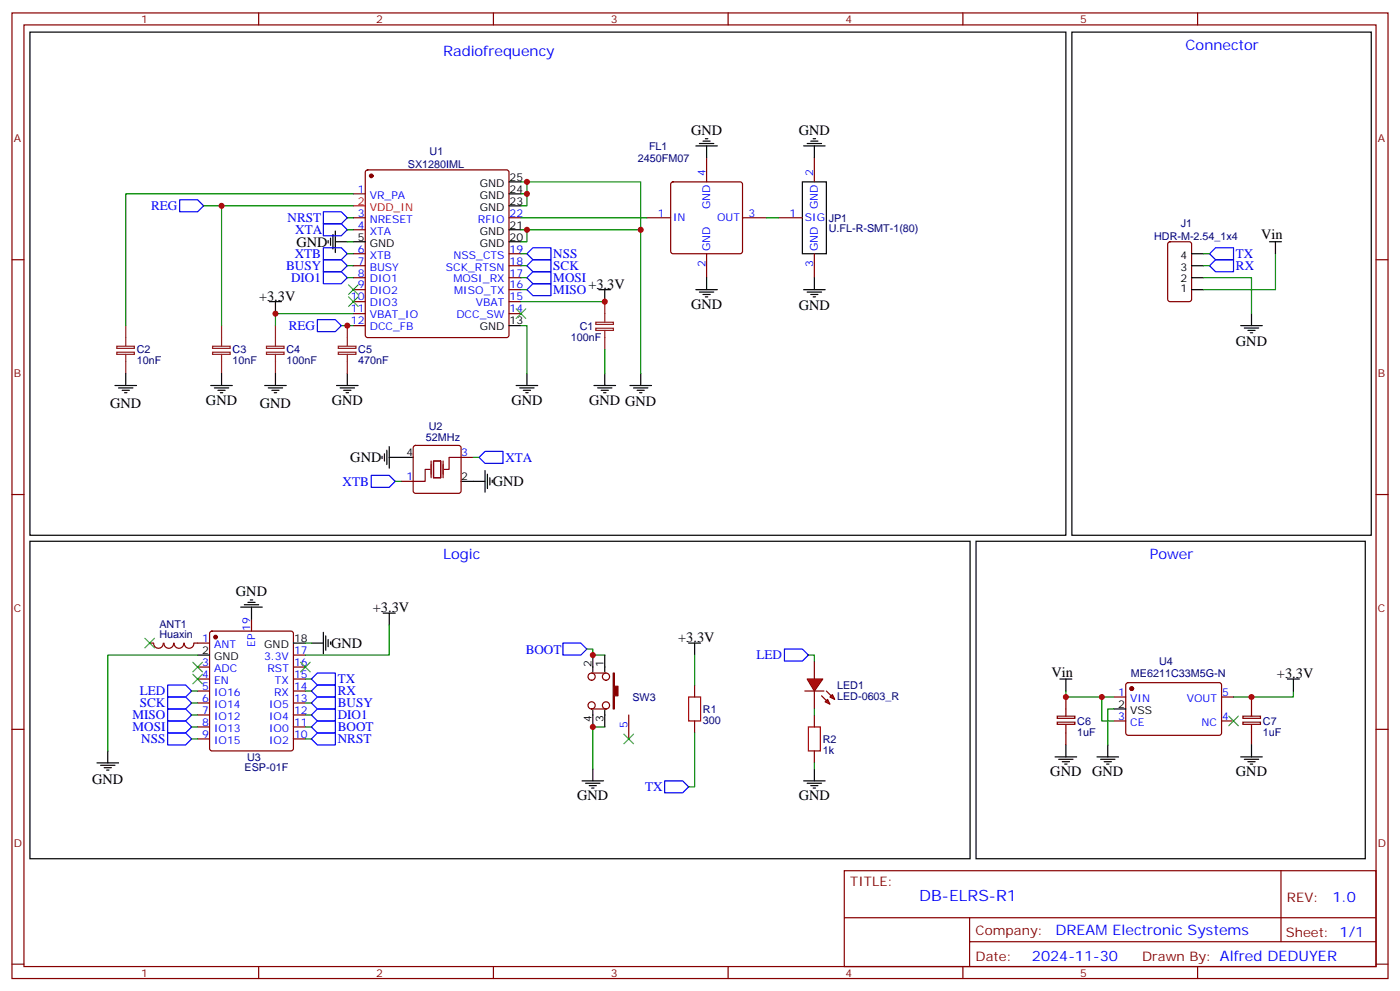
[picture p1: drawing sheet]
<svg xmlns="http://www.w3.org/2000/svg" width="412mm" height="292mm" viewBox="0 0 412 292" stroke-linecap="round" stroke-linejoin="round" font-family="sans-serif">
<g fill="none" stroke="#870000" stroke-width=".35">
<path d="M3.5 3.8h405.4v284.3h-405.4zM7.1 7.3h398.2v277.3h-398.2zM76.2 3.8v3.5M145.3 3.8v3.5M214.5 3.8v3.5M283.6 3.8v3.5M352.8 3.8v3.5M104.1 57.1h3.5M107.8 50.2l.5-.2h40.9l.5 .2 .2 .5v48l-.2 .5-.5 .2h-40.9l-.5-.2-.2-.5v-48zM197.8 53.8l.5-.2h19.7l.5 .2 .2 .5v19.7l-.2 .5-.5 .2h-19.7l-.5-.2-.2-.5v-19.7zM208.1 46.5v7.1M239.9 46.5v7.1"/>
<path d="M3.5 76.5h3.6M104.1 64.1h3.5M104.1 67.7h3.5M104.1 74.7h3.5M104.1 78.2h3.5M149.9 64.1h3.6M149.9 74.7h3.6M149.9 78.2h3.6M190.5 64.1h7.1M208.1 74.7v7.1M218.7 64.1h7.1M229.3 64.1h7.1"/>
<path d="M239.9 74.7v7.1M344.2 71.4l.5-.2h5.6l.7 .4v16.5l-.4 .7h-5.9l-.7-.4v-16.5zM405.3 76.5h3.6M104.1 81.8h3.5M104.1 85.3h3.5M104.1 88.8h3.5M104.1 92.4h3.5M104.1 95.9h3.5M149.9 81.8h3.6M149.9 85.3h3.6M149.9 88.8h3.6M149.9 92.4h3.6"/>
<path d="M3.5 145.6h3.6M405.3 145.6h3.6M58.2 189.4h3.5M58.2 196.4h3.5M58.2 200h3.5M62 186l.4-.2h23.3l.5 .2 .2 .5v33.9l-.2 .5-.5 .2h-23.3l-.5-.2-.2-.5v-33.9zM74.1 182.3v3.5M86.4 196.4h3.6M86.4 200h3.6M86.4 192.9h3.6M3.5 214.8h3.6M58.2 203.5h3.5"/>
<path d="M58.2 207h3.5M58.2 210.5h3.5M58.2 214.1h3.5M58.2 217.6h3.5M86.4 203.5h3.6M86.4 207h3.6M86.4 210.5h3.6M86.4 214.1h3.6M86.4 217.6h3.6M204.6 201.7v3.5M204.6 212.3v3.5M311.4 212.7h5.2v.6h-5.2z"/>
<path d="M311.4 210.9h5.2v.6h-5.2zM314 205.2v5.7M314 213.4v6M328.1 205.2h3.5M328.1 212.3h3.5M331.8 201.2l.5-.2 27.1 .1 .4 .6v14.4l-.7 .4h-27.1l-.4-.7v-14.1zM359.8 205.2h3.6M359.8 212.3h3.6M366.1 212.7h5.2v.6h-5.2zM366.1 210.9h5.2v.6h-5.2zM368.7 205.2v5.7M368.7 213.4v6"/>
<path d="M405.3 214.8h3.6M248.7 256.4h156.6v28.2h-156.6zM377.3 256.4v20.9M248.7 270.2h156.5M285.6 277.3h119.6M285.6 270.2v14.2M3.5 283.9h3.6M76.2 284.6v3.5M145.3 284.6v3.5M214.5 284.6v3.5M283.6 284.6v3.5M352.8 284.6v3.5"/>
<path d="M405.3 283.9h3.6"/>
</g>
<g fill="#870000" stroke="#870000" stroke-width=".35">
<circle cx="109.4" cy="51.8" r=".53"/>
<circle cx="333.4" cy="202.8" r=".53"/>
<circle cx="63.5" cy="187.6" r=".53"/>
</g>
<path d="M104.1 60.6h3.5" fill="none" stroke="#f00" stroke-width=".35"/>
<g fill="none" stroke="#000" stroke-width=".35">
<path d="M149.9 57.1h3.6M149.9 53.6h3.6M205 43h6.3M206 42.3h4.3M207.1 41.6h2.1M207.8 40.9h.7M208.1 43v3.5M236.4 53.6h7v21.1h-7zM236.7 43h6.4M237.8 42.3h4.2M238.8 41.6h2.1M239.5 40.9h.7"/>
<path d="M239.9 43v3.5M96.7 70.8v.7M97.4 70.1v2.1M98.1 69.1v4.2M98.8 71.2h3.5M98.8 68v6.4M104.1 71.2h3.5M149.9 71.2h3.6M149.9 67.7h3.6M149.9 60.6h3.6M351 78.2h3.5M351 74.7h3.5"/>
<path d="M373.9 71.2h3.6M375.7 71.2v3.5M79.4 88.8h3.5M81.1 88.8v3.6M149.9 95.9h3.6M176.4 85.3h3.5M178.2 85.3v3.5M205 85.3h6.3M206 86h4.3M207.1 86.7h2.1M207.8 87.4h.7M208.1 81.8v3.5"/>
<path d="M236.7 85.3h6.4M237.8 86h4.2M238.8 86.7h2.1M239.5 87.4h.7M239.9 81.8v3.5M351 85.3h3.5M351 81.8h3.5M365.5 95.9h6.3M366.5 96.6h4.3M367.6 97.3h2.1M368.3 98h.7M368.7 92.4v3.5"/>
<path d="M33.9 113.5h6.3M34.9 114.2h4.3M36 114.9h2.1M36.7 115.6h.7M37 110v3.5M62.1 113.5h6.3M63.1 114.2h4.3M64.2 114.9h2.1M64.9 115.6h.7M65.3 110v3.5M78 113.5h6.3M79 114.2h4.3"/>
<path d="M80.1 114.9h2.1M80.8 115.6h.7M81.1 110v3.5M99.1 113.5h6.4M100.2 114.2h4.2M101.2 114.9h2.2M102 115.6h.7M102.3 110v3.5M152 113.5h6.4M153.1 114.2h4.2M154.2 114.9h2.1M154.9 115.6h.7"/>
<path d="M155.2 110v3.5M175 113.5h6.3M176 114.2h4.3M177.1 114.9h2.1M177.8 115.6h.7M178.2 110v3.5M185.6 113.5h6.3M186.6 114.2h4.3M187.7 114.9h2.1M188.4 115.6h.7M188.7 110v3.5M58.2 192.9h3.5"/>
<path d="M86.4 189.4h3.6M91.7 189.4h3.5M95.2 186.2v6.3M96 187.3v4.2M96.7 188.3v2.1M97.4 189v.7M112.9 180.6h3.5M114.7 180.6v3.5M202.8 189.4h3.6M204.6 189.4v3.5M312.2 200h3.5M314 200v3.5"/>
<path d="M379.2 200h3.6M381 200v3.5M314 219.4v3.5M326.3 219.4v3.5M328.1 208.8h3.5M368.7 219.4v3.5M28.6 224.6h6.3M29.6 225.4h4.3M30.7 226.1h2.1M31.4 226.8h.7M31.7 221.1v3.5M171.4 229.9h6.4"/>
<path d="M172.5 230.6h4.2M173.6 231.4h2.1M174.3 232.1h.7M174.6 226.4v3.5M310.8 222.9h6.3M311.9 223.6h4.2M312.9 224.3h2.1M313.6 225h.7M323.1 222.9h6.4M324.2 223.6h4.2M325.3 224.3h2.1M326 225h.7"/>
<path d="M365.5 222.9h6.3M366.5 223.6h4.3M367.6 224.3h2.1M368.3 225h.7"/>
</g>
<g fill="none" stroke="#008700" stroke-width=".35">
<path d="M104.1 57.1h-67.1v38.8M153.5 53.6h35.2v56.4M153.5 57.1h1.7M155.2 53.6v7h-1.7M60 60.6h44.1M65.3 60.6v35.3M102.3 78.2h1.8M102.3 64.1h1.8M102.3 71.2h1.8M153.5 67.7h1.7v3.5h-1.7M153.5 78.2h1.7M153.5 74.7h1.7"/>
<path d="M153.5 64.1h37M155.2 67.7h33.5M225.8 64.1h3.5M354.5 78.2h1.8M354.5 74.7h1.8M375.7 74.7v10.6h-21.2M100.5 95.9h3.6M102.3 81.8h1.8M104.1 92.4h-23v3.5M153.5 95.9h1.7v14.1M153.5 81.8h1.7M153.5 85.3h1.7"/>
<path d="M153.5 88.8h24.7M354.5 81.8h14.2v10.6M178.2 102.9v7.1M58.2 192.9h-26.5v28.2M90 189.4h1.7M90 200h1.7M114.7 184.1v8.8h-24.7M172.9 191.1h1.7v1.8h3.6M204.6 192.9v8.8M56.4 203.5h1.8M56.4 207h1.8M56.4 210.5h1.8"/>
<path d="M56.4 214.1h1.8M56.4 217.6h1.8M90 203.5h1.7M90 207h1.7M90 210.5h1.7M90 214.1h1.7M90 217.6h1.7M178.2 214.1h-3.6v12.3M204.6 215.8v15.9h-1.8M314 203.5v1.7h10.6M328.1 208.8h-1.8v10.6M328.1 205.2h-3.5v7.1h3.5"/>
<path d="M381 203.5v1.7h-17.6"/>
</g>
<path d="M102.7 83.9l2.8 2.8M102.7 87.4l2.8 2.8M105.5 83.9l-2.8 2.8M105.5 87.4l-2.8 2.8M152 90.9l2.9 2.9M154.9 90.9l-2.9 2.9M56.8 195l2.8 2.8M56.8 198.5l2.8 2.9M59.6 195l-2.8 2.8M59.6 198.5l-2.8 2.9M361.9 210.9l2.9 2.8M364.8 210.9l-2.9 2.8" fill="none" stroke="#3c3" stroke-width=".35"/>
<g fill="none" stroke="#00f" stroke-width=".35">
<path d="M52.9 58.8h5.3l1.8 1.8-1.8 1.8h-5.3zM95.2 62.4h5.3l1.8 1.7-1.8 1.8h-5.3zM95.2 76.5h5.3l1.8 1.7-1.8 1.8h-5.3zM155.2 78.2l1.8-1.7h5.3v3.5h-5.3zM157 73h5.3v3.5h-5.3l-1.8-1.8zM356.3 74.7l1.8-1.7h5.3v3.5h-5.3zM358.1 76.5h5.3v3.5h-5.3l-1.8-1.8zM93.5 94.1h5.3l1.7 1.8-1.7 1.7h-5.3zM95.2 80h5.3l1.8 1.8-1.8 1.7h-5.3zM155.2 81.8l1.8-1.8h5.3v3.5h-5.3zM155.2 85.3l1.8-1.8h5.3v3.6h-5.3zM93.5 198.2h5.3v3.5h-5.3l-1.8-1.7z"/>
<path d="M165.8 189.4h5.3l1.8 1.7-1.8 1.8h-5.3zM231.1 191.1h5.3l1.7 1.8-1.7 1.8h-5.3zM49.4 201.7h5.3l1.7 1.8-1.7 1.7h-5.3zM49.4 205.2h5.3l1.7 1.8-1.7 1.8h-5.3zM49.4 208.8h5.3l1.7 1.7-1.7 1.8h-5.3zM49.4 212.3h5.3l1.7 1.8-1.7 1.7h-5.3zM49.4 215.8h5.3l1.7 1.8-1.7 1.8h-5.3zM91.7 207l1.8-1.8h5.3v3.6h-5.3zM91.7 210.5l1.8-1.7h5.3v3.5h-5.3zM91.7 217.6l1.8-1.8h5.3v3.6h-5.3zM91.7 214.1l1.8-1.8h5.3v3.5h-5.3zM93.5 201.7h5.3v3.5h-5.3l-1.8-1.7z"/>
<path d="M195.8 229.9h5.3l1.7 1.8-1.7 1.8h-5.3z"/>
</g>
<g fill="none" stroke="#8c2424" stroke-width=".35">
<path d="M37 95.9v6M65.3 95.9v6M81.1 95.9v6M175.5 94.9h5.2v.6h-5.2zM175.5 96.7h5.2v.6h-5.2zM178.2 88.8v6M178.2 97.3v5.6M34.4 102h5.2v.6h-5.2zM34.4 103.7h5.2v.7h-5.2zM37 104.4v5.6M62.6 102h5.2v.6h-5.2zM62.6 103.7h5.2v.7h-5.2z"/>
<path d="M65.3 104.4v5.6M78.5 102h5.2v.6h-5.2zM78.5 103.7h5.2v.7h-5.2zM81.1 104.4v5.6"/>
</g>
<path d="M202.8 205.2h3.6v7.1h-3.6z" fill="none" stroke="#a10000" stroke-width=".35"/>
<g fill="#f00" stroke="#870000" stroke-width=".35">
<path d="M237.8 200h4.6l-2.5 3.5z"/>
<path d="M237.1 203.5h5.6z"/>
</g>
<g fill="#870000" stroke="#870000" stroke-width=".35">
<path d="M243.4 203.5l1.4 1.4z"/>
<path d="M242 204.9l1.4 1.4z"/>
</g>
<g fill="#f00" stroke="#870000" stroke-width=".35">
<path d="M244.5 205.2l.7-.7 .7 1.5z"/>
<path d="M243.1 206.7l.7-.7 .7 1.4z"/>
</g>
<g fill="none" stroke="#870000" stroke-width=".35">
<path d="M121.9 131.4l.5-.2h12.7l.5 .2 .2 .5v12.7l-.2 .5-.5 .2h-12.7l-.5-.3-.2-.4v-12.7zM135.8 134.7h3.5M118.2 141.7h3.5M44.1 189.4h1.1M45.3 189.4a1.41 1.41 0 0 0 1.4 1.5 1.41 1.41 0 0 0 1.4-1.5M48.3 189.4a1.41 1.41 0 0 0 1.4 1.5 1.41 1.41 0 0 0 1.4-1.5M51.3 189.4a1.41 1.41 0 0 0 1.4 1.5 1.41 1.41 0 0 0 1.4-1.5M54.3 189.4a1.41 1.41 0 0 0 1.4 1.5 1.41 1.41 0 0 0 1.4-1.5M57.1 189.4h1.1M174.3 198.2h4.2M239.9 194.7v5.3M174.3 208.8h4.2"/>
<path d="M185.2 210.5v7.1M239.9 203.5v5.3M239.9 210.5v3.6M239.9 221.1v3.5"/>
<circle cx="174.3" cy="199.2" r="1.06"/>
<circle cx="178.5" cy="199.2" r="1.06"/>
<circle cx="174.3" cy="207.7" r="1.06"/>
<circle cx="178.5" cy="207.7" r="1.06"/>
</g>
<path d="M102.3 67.7h1.8M102.3 74.7h1.8M139.3 134.7h1.8M116.4 141.7h1.8M238.1 192.9h1.8v1.8M239.9 208.8v1.7M239.9 224.6v1.8" fill="none" stroke="#008700" stroke-width=".35"/>
<path d="M238.1 214.1h3.6v7h-3.6z" fill="none" stroke="#a10000" stroke-width=".35"/>
<g fill="none" stroke="#000" stroke-width=".35">
<path d="M8.8 9.5h305.2v148.1h-305.2zM315.7 9.5h88.2v148.1h-88.2zM112.5 134.3v.7M113.2 133.6v2.1M113.9 132.6v4.2M114.7 134.7h7M114.7 131.5v6.4M142.9 138.6v6.3M143.6 139.6v4.3M8.8 159.4h277v93.5h-277zM135.8 141.7h7.1M144.3 140.7v2.1"/>
<path d="M145 141.4v.7M287.5 159.4h114.7v93.5h-114.7zM70.9 178.8h6.4M72 178.1h4.2M73 177.4h2.1M73.7 176.7h.7M74.1 178.8v3.5M174.6 192.9v4.9M178.2 192.9v4.9M174.6 209.1v5M178.2 209.1v5M236.7 229.9h6.4"/>
<path d="M237.8 230.6h4.2M238.8 231.4h2.1M239.5 232.1h.7M239.9 226.4v3.5"/>
</g>
<path d="M126.6 138.2h-1.4v3.5h-3.5M127 135.7v5M127.7 135.7h2.1v5h-2.1zM130.5 135.7v5M135.8 134.7h-3.5v3.5h-1.4" fill="none" stroke="#870012" stroke-width=".35"/>
<path d="M95.2 65.9h5.3l1.8 1.8-1.8 1.7h-5.3zM95.2 73h5.3l1.8 1.7-1.8 1.8h-5.3zM109.4 140h5.3l1.7 1.7-1.7 1.8h-5.3zM141.1 134.7l1.8-1.8h5.3v3.6h-5.3z" fill="none" stroke="#00f" stroke-width=".35"/>
<path d="M42.7 188l2.8 2.8M45.5 188l-2.8 2.8M88.5 195l2.9 2.8M91.4 195l-2.9 2.8M183.8 216.2l2.8 2.8M186.6 216.2l-2.8 2.8" fill="none" stroke="#3c3" stroke-width=".35"/>
<path d="M102.3 95.9v6M99.7 102h5.1v.6h-5.1zM99.7 103.7h5.1v.7h-5.1zM102.3 104.4v5.6" fill="none" stroke="#8c2424" stroke-width=".35"/>
<path d="M180.6 198.2h.4v3.9h1v2.8h-1v3.9h-.4z" fill="#870000" stroke="#870000" stroke-width=".35"/>
<g fill="#c00">
<circle cx="314" cy="205.2" r=".88"/>
<circle cx="324.6" cy="205.2" r=".88"/>
<circle cx="368.7" cy="205.2" r=".88"/>
<circle cx="155.2" cy="57.1" r=".88"/>
<circle cx="81.1" cy="92.4" r=".88"/>
<circle cx="65.3" cy="60.6" r=".88"/>
<circle cx="178.2" cy="88.8" r=".88"/>
<circle cx="155.2" cy="67.7" r=".88"/>
<circle cx="155.2" cy="53.6" r=".88"/>
<circle cx="188.7" cy="67.7" r=".88"/>
<circle cx="102.3" cy="95.9" r=".88"/>
<circle cx="174.6" cy="192.9" r=".88"/>
<circle cx="174.6" cy="214.1" r=".88"/>
</g>
<text font-size="4.6" fill="#00f" x="270.8" y="265.4">DB-ELRS-R1</text>
<g font-size="4.2" fill="#00f">
<text x="130.5" y="16.5">Radiofrequency</text>
<text x="349.2" y="14.7">Connector</text>
<text x="130.5" y="164.7">Logic</text>
<text x="338.7" y="164.7">Power</text>
<text x="392.5" y="265.7">1.0</text>
<text x="310.9" y="275.2">DREAM Electronic Systems</text>
<text x="304" y="283">2024-11-30</text>
</g>
<g font-size="4.2">
<text x="203.6" y="39.7">GND</text>
<text x="235.3" y="39.7">GND</text>
<text x="371.5" y="70.5">Vin</text>
<text x="87.3" y="72.6">GND</text>
<text x="76.3" y="88.5">+3.3V</text>
<text x="173.3" y="85">+3.3V</text>
<text x="203.6" y="90.9">GND</text>
<text x="235.3" y="91.4">GND</text>
<text x="364.1" y="102">GND</text>
<text x="60.7" y="119.2">GND</text>
<text x="97.7" y="119.2">GND</text>
<text x="150.6" y="119.2">GND</text>
<text x="173.6" y="119.2">GND GND</text>
<text x="32.5" y="120.3">GND</text>
<text x="76.6" y="120.3">GND</text>
<text x="103.2" y="136.1">GND</text>
<text x="145.2" y="143.2">GND</text>
<text x="69.5" y="175.6">GND</text>
<text x="109.8" y="180.2">+3.3V</text>
<text x="97.5" y="190.8">GND</text>
<text x="199.8" y="189">+3.3V</text>
<text x="309.7" y="199.2">Vin</text>
<text x="376.2" y="199.6">+3.3V</text>
<text x="27.2" y="230.7">GND</text>
<text x="309.4" y="228.5">GND</text>
<text x="321.7" y="228.5">GND</text>
<text x="364.1" y="228.5">GND</text>
<text x="170" y="235.6">GND</text>
<text x="235.3" y="235.6">GND</text>
</g>
<g font-size="3.9" fill="#00f">
<text x="44.5" y="61.9">REG</text>
<text x="84.7" y="65.4">NRST</text>
<text x="87" y="68.9">XTA</text>
<text x="86.8" y="76">XTB</text>
<text x="163" y="76">NSS</text>
<text x="364.1" y="76">TX</text>
<text x="84.3" y="79.5">BUSY</text>
<text x="85.7" y="83">DIO1</text>
<text x="163" y="79.5">SCK</text>
<text x="163" y="83">MOSI</text>
<text x="364.1" y="79.6">RX</text>
<text x="163" y="86.6">MISO</text>
<text x="85.1" y="97.1">REG</text>
<text x="148.9" y="136.1">XTA</text>
<text x="100.9" y="143">XTB</text>
<text x="154.9" y="192.5">BOOT</text>
<text x="222.8" y="194.1">LED</text>
<text x="99.5" y="201.3">TX</text>
<text x="41.2" y="204.7">LED</text>
<text x="41.2" y="208.2">SCK</text>
<text x="99.5" y="204.8">RX</text>
<text x="99.5" y="208.3">BUSY</text>
<text x="39" y="211.8">MISO</text>
<text x="39" y="215.3">MOSI</text>
<text x="99.5" y="211.8">DIO1</text>
<text x="99.5" y="215.3">BOOT</text>
<text x="41.6" y="218.8">NSS</text>
<text x="99.5" y="218.9">NRST</text>
<text x="190.1" y="232.9">TX</text>
</g>
<g font-size="3.9" fill="#800">
<text x="250.5" y="261">TITLE:</text>
<text x="379.1" y="265.7">REV:</text>
<text x="287.4" y="275.2">Company:</text>
<text x="378.7" y="275.8">Sheet: 1/1</text>
<text x="287.4" y="282.9">Date:</text>
<text x="336.4" y="282.9">Drawn By: Alfred DEDUYER</text>
</g>
<g font-size="3.2" fill="#800">
<text x="41.6" y="6.8">1</text>
<text x="110.8" y="6.8">2</text>
<text x="179.9" y="6.8">3</text>
<text x="249.1" y="6.8">4</text>
<text x="318.2" y="6.8">5</text>
<text x="4.1" y="41.9">A</text>
<text x="405.9" y="41.9">A</text>
<text x="4.1" y="111.1">B</text>
<text x="405.9" y="111.1">B</text>
<text x="4.1" y="180.2">C</text>
<text x="405.9" y="180.2">C</text>
<text x="4.1" y="249.3">D</text>
<text x="405.9" y="249.3">D</text>
<text x="41.6" y="287.6">1</text>
<text x="110.8" y="287.6">2</text>
<text x="179.9" y="287.6">3</text>
<text x="249.1" y="287.6">4</text>
<text x="318.2" y="287.6">5</text>
</g>
<g font-size="3.2" fill="#000080">
<text x="126.6" y="45.6">U1</text>
<text x="187.9" y="47.6">2450FM07</text>
<text x="191.2" y="44.1">FL1</text>
<text x="120.2" y="49.4">SX1280IML</text>
<text x="244.1" y="65.2">JP1</text>
<text x="244.1" y="68.5">U.FL-R-SMT-1(80)</text>
<text x="340" y="70.5">HDR-M-2.54_1x4</text>
<text x="347.9" y="67">J1</text>
<text x="168.2" y="100.6">100nF</text>
<text x="170.8" y="97">C1</text>
<text x="40.3" y="107.3">10nF</text>
<text x="40.3" y="104.1">C2</text>
<text x="68.5" y="107.3">10nF</text>
<text x="68.5" y="104.1">C3</text>
<text x="84.4" y="107.3">100nF</text>
<text x="84.4" y="104.1">C4</text>
<text x="105.6" y="107.3">470nF</text>
<text x="105.6" y="104.1">C5</text>
<text x="125.5" y="130">52MHz</text>
<text x="126.3" y="126.7">U2</text>
<text x="46.9" y="184.8">ANT1</text>
<text x="46.9" y="188">Huaxin</text>
<text x="341.4" y="195.8">U4</text>
<text x="246.6" y="202.9">LED1</text>
<text x="333.2" y="199.3">ME6211C33M5G-N</text>
<text x="186.3" y="206.4">SW3</text>
<text x="207.1" y="209.9">R1</text>
<text x="246.6" y="206">LED-0603_R</text>
<text x="207.1" y="213.1">300</text>
<text x="317.3" y="213.4">C6</text>
<text x="372" y="213.4">C7</text>
<text x="242.4" y="221.9">1k</text>
<text x="242.4" y="218.7">R2</text>
<text x="317.3" y="216.6">1uF</text>
<text x="372" y="216.6">1uF</text>
<text x="72.1" y="227.1">ESP-01F</text>
<text x="72.8" y="223.9">U3</text>
</g>
<g font-size="3.2">
<text x="150.1" y="53.2">25</text>
<text x="141.3" y="58.5">GND</text>
<text x="141.3" y="55">GND</text>
<text x="150.1" y="56.7">24</text>
<text x="141.3" y="62">GND</text>
<text x="150.1" y="60.3">23</text>
<text x="105.4" y="70.8">5</text>
<text x="141.3" y="69.1">GND</text>
<text x="150.1" y="70.8">20</text>
<text x="150.1" y="67.3">21</text>
<text x="108.9" y="72.6">GND</text>
<text x="141.3" y="72.6">GND</text>
<text x="347.7" y="76.1">4</text>
<text x="347.7" y="83.2">2</text>
<text x="347.7" y="79.7">3</text>
<text x="347.7" y="86">1</text>
<text x="150.1" y="95.5">13</text>
<text x="141.3" y="97.3">GND</text>
<text x="119.7" y="134.3">4</text>
<text x="135.8" y="141.4">2</text>
<text x="77.8" y="190.8">GND</text>
<text x="86.6" y="189">18</text>
<text x="59.5" y="192.5">2</text>
<text x="63" y="194.3">GND</text>
<text x="174.3" y="196.4" transform="rotate(-90 174.3 196.4)">2</text>
<text x="177.8" y="196.4" transform="rotate(-90 177.8 196.4)">1</text>
<text x="329.4" y="208.4">2</text>
<text x="174.3" y="212.6" transform="rotate(-90 174.3 212.6)">4</text>
<text x="177.8" y="212.6" transform="rotate(-90 177.8 212.6)">3</text>
<text x="332.9" y="210.2">VSS</text>
</g>
<g font-size="3.2" fill="#00f">
<text x="207.8" y="51.8" transform="rotate(-90 207.8 51.8)">4</text>
<text x="239.5" y="51.8" transform="rotate(-90 239.5 51.8)">2</text>
<text x="105.4" y="56.7">1</text>
<text x="108.9" y="58.5">VR_PA</text>
<text x="105.4" y="63.8">3</text>
<text x="108.9" y="65.5">NRESET</text>
<text x="140.8" y="65.5">RFIO</text>
<text x="150.1" y="63.8">22</text>
<text x="193.8" y="63.8">1</text>
<text x="198.3" y="65.2">IN</text>
<text x="209.2" y="61.5" transform="rotate(-90 209.2 61.5)">GND</text>
<text x="211.2" y="65.2">OUT</text>
<text x="220.5" y="63.8">3</text>
<text x="232.6" y="63.8">1</text>
<text x="237.1" y="65.2">SIG</text>
<text x="240.9" y="61.5" transform="rotate(-90 240.9 61.5)">GND</text>
<text x="105.4" y="67.3">4</text>
<text x="108.9" y="69.1">XTA</text>
<text x="105.4" y="74.4">6</text>
<text x="105.4" y="77.9">7</text>
<text x="108.9" y="76.1">XTB</text>
<text x="133.6" y="76.1">NSS_CTS</text>
<text x="150.1" y="77.9">18</text>
<text x="150.1" y="74.4">19</text>
<text x="209.2" y="74" transform="rotate(-90 209.2 74)">GND</text>
<text x="240.9" y="74" transform="rotate(-90 240.9 74)">GND</text>
<text x="105.4" y="81.4">8</text>
<text x="108.9" y="79.7">BUSY</text>
<text x="108.9" y="83.2">DIO1</text>
<text x="131.3" y="79.7">SCK_RTSN</text>
<text x="133.6" y="83.2">MOSI_RX</text>
<text x="150.1" y="81.4">17</text>
<text x="207.8" y="78.5" transform="rotate(-90 207.8 78.5)">2</text>
<text x="239.5" y="78.5" transform="rotate(-90 239.5 78.5)">3</text>
<text x="103.4" y="88.5">10</text>
<text x="105.4" y="84.9">9</text>
<text x="108.9" y="86.7">DIO2</text>
<text x="133.8" y="86.7">MISO_TX</text>
<text x="150.1" y="88.5">15</text>
<text x="150.1" y="84.9">16</text>
<text x="103.4" y="92">11</text>
<text x="103.4" y="95.5">12</text>
<text x="108.9" y="90.2">DIO3</text>
<text x="108.9" y="93.8">VBAT_IO</text>
<text x="134.4" y="93.8">DCC_SW</text>
<text x="140.2" y="90.2">VBAT</text>
<text x="150.1" y="92">14</text>
<text x="108.9" y="97.3">DCC_FB</text>
<text x="135.8" y="134.3">3</text>
<text x="119.7" y="141.4">1</text>
<text x="73.7" y="185.8" transform="rotate(-90 73.7 185.8)">19</text>
<text x="59.5" y="189">1</text>
<text x="63" y="190.8">ANT</text>
<text x="75.1" y="190.5" transform="rotate(-90 75.1 190.5)">EP</text>
<text x="59.5" y="196.1">3</text>
<text x="63" y="197.8">ADC</text>
<text x="77.8" y="194.3">3.3V</text>
<text x="78.8" y="197.8">RST</text>
<text x="86.6" y="196.1">16</text>
<text x="86.6" y="192.5">17</text>
<text x="59.5" y="199.6">4</text>
<text x="59.5" y="203.1">5</text>
<text x="63" y="201.4">EN</text>
<text x="81" y="201.4">TX</text>
<text x="86.6" y="203.1">14</text>
<text x="86.6" y="199.6">15</text>
<text x="59.5" y="206.7">6</text>
<text x="63" y="204.9">IO16</text>
<text x="63" y="208.4">IO14</text>
<text x="79.3" y="208.4">IO5</text>
<text x="80.7" y="204.9">RX</text>
<text x="86.6" y="206.7">13</text>
<text x="329.4" y="204.9">1</text>
<text x="332.9" y="206.7">VIN</text>
<text x="349.6" y="206.7">VOUT</text>
<text x="360" y="204.9">5</text>
<text x="59.5" y="210.2">7</text>
<text x="59.5" y="213.7">8</text>
<text x="63" y="211.9">IO12</text>
<text x="63" y="215.5">IO13</text>
<text x="79.3" y="215.5">IO0</text>
<text x="79.3" y="211.9">IO4</text>
<text x="86.6" y="213.7">11</text>
<text x="86.6" y="210.2">12</text>
<text x="184.9" y="214.3" transform="rotate(-90 184.9 214.3)">5</text>
<text x="329.4" y="211.9">3</text>
<text x="332.9" y="213.7">CE</text>
<text x="353.9" y="213.7">NC</text>
<text x="360" y="211.9">4</text>
<text x="59.5" y="217.2">9</text>
<text x="63" y="219">IO15</text>
<text x="79.3" y="219">IO2</text>
<text x="86.6" y="217.2">10</text>
</g>
<g font-size="3.2" fill="#f00">
<text x="105.4" y="60.3">2</text>
<text x="108.9" y="62">VDD_IN</text>
</g>
</svg>
